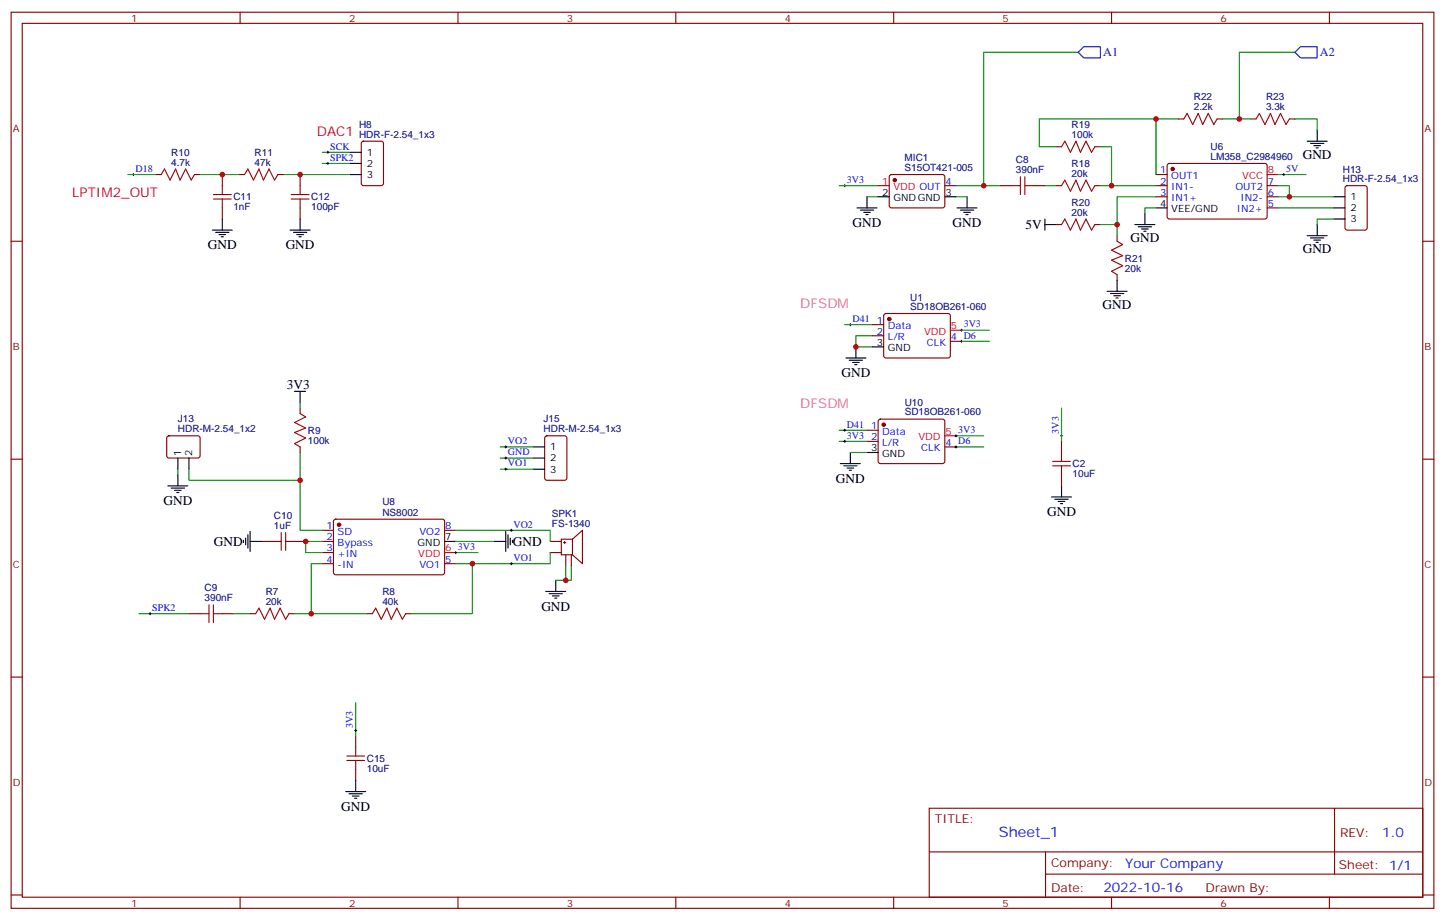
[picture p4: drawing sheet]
<svg xmlns="http://www.w3.org/2000/svg" width="459mm" height="292mm" viewBox="0 0 459 292" stroke-linecap="round" stroke-linejoin="round" font-family="sans-serif">
<g fill="none" stroke="#870000" stroke-width=".35">
<path d="M3.5 3.9h451.6v284.3h-451.6zM7.1 7.4h444.5v277.3h-444.5zM76.2 3.9v3.5M145.3 3.9v3.5M214.5 3.9v3.5M283.6 3.9v3.5M352.8 3.9v3.5M421.9 3.9v3.5M373.9 37.7h1.8M386.3 37.7h1.8M396.9 37.7h1.7M409.2 37.7h1.8"/>
<path d="M49.4 55.4h1.8M61.7 55.4h1.8M70.6 55.4v3.5M75.8 55.4h1.8M88.2 55.4h1.8M95.2 55.4v3.5M114.9 45l.5-.2h5.6l.7 .4v13l-.5 .7h-5.8l-.7-.4v-13zM282.5 55.6l.4-.2h16.5l.5 .7-.1 9.4-.6 .5-16.5-.1-.5-.6v-9.2zM299.9 58.9h3.5M317.5 58.9h3.5M328.1 58.9h3.5M335.1 58.9h1.8"/>
<path d="M335.1 46.6h1.8M347.5 58.9h1.7M347.5 46.6h1.7M366.9 58.9h3.5M366.9 55.4h3.5M370.7 52.1l.4-.2h30.6l.5 .7-.1 16.5-.6 .4-30.7-.1-.4-.6v-16.2zM402.2 58.9h3.5M427.1 59.1l.5-.2h5.6l.7 .4v13l-.4 .7h-5.9l-.7-.4v-13zM3.5 76.6h3.6M70.6 66v3.5M95.2 66v3.5M335.1 71.3h1.8"/>
<path d="M347.5 71.3h1.7M354.5 74.8v1.8M366.9 62.4h3.5M402.2 62.4h3.5M402.2 66h3.5M451.6 76.6h3.5M280.7 99.7l.5-.2h20l.4 .7v13l-.7 .4-20-.1-.4-.6v-12.7zM354.5 87.1v1.8M276.9 103h3.6M276.9 106.5h3.6M301.6 108.3h3.6M53.2 138.5l.4-.2h9.5l.4 .7-.1 5.9-.6 .4h-9.5l-.4-.7v-5.6z"/>
<path d="M95.2 129.5v1.7M173.1 138.5l.5-.2h5.6l.7 .4v13l-.4 .6-5.9 .1-.7-.5v-12.9zM275.2 136.5h3.5M278.9 133.2l.5-.2 20 .1 .5 .6-.1 13-.6 .4-20.1-.1-.4-.6v-12.7zM3.5 145.7h3.6M95.2 141.8v1.8M275.2 140.1h3.5M299.9 141.8h3.5M336.9 140.1v3.5M336.9 150.6v3.6M451.6 145.7h3.5M82.9 171.8h3.5"/>
<path d="M93.5 171.8h3.5M102.3 171.8h3.5M102.3 175.3h3.5M102.3 168.3h3.5M102.3 178.9h3.5M106.1 165l.4-.3 34.2 .1 .4 .7-.1 16.5-.6 .4-34.1-.1-.5-.6v-16.2zM141.1 168.3h3.5M141.1 178.9h3.5M174.6 171.8h3.6M174.6 175.3h3.6M178.9 172.2h.7M179.2 171.8v.7"/>
<path d="M179.6 176v3.6M181.3 176v3.6M181.7 171.1l3.2-2.8v10.6l-3.2-2.9M181.7 171.1v4.9M181.7 171.1h-3.5v4.9h3.5M60 194.7h3.5M70.6 194.7h3.5M79.4 194.7h1.7M91.7 194.7h1.8M116.4 194.7h1.8M128.8 194.7h1.7M3.5 214.8h3.6"/>
<path d="M451.6 214.8h3.5M112.9 233.5v3.6M112.9 244.1v3.5M294.9 256.5h156.7v28.2h-156.7zM423.5 256.5l.1 20.9M295 270.3h156.4M331.8 277.4h119.6M331.8 270.3v14.1M3.5 284h3.6M76.2 284.7v3.5M145.3 284.7v3.5M214.5 284.7v3.5"/>
<path d="M283.6 284.7v3.5M352.8 284.7v3.5M421.9 284.7v3.5M451.6 284h3.5"/>
</g>
<g fill="none" stroke="#000" stroke-width=".32">
<path d="M42 55.4h.7M42.3 55v.7M103.7 48.3h.7M103.7 51.9h.7M104.1 48v.7M104.1 51.5v.7M267.8 58.9h.7M268.1 58.6v.7M407.1 55.4h.7M407.5 55v.7M269.5 103h.7M269.9 102.7v.7"/>
<path d="M304.8 108.3h.7M304.8 104.8h.7M305.2 104.4v.7M305.2 107.9v.8M267.8 136.5h.7M268.1 136.2v.7M268.1 139.7v.7M303 138.3h.7M303.4 137.9v.7M336.5 138.3h.8M336.9 137.9v.7M160.2 145.3h.7"/>
<path d="M160.2 148.9h.7M160.2 141.8h.7M160.5 141.5v.7M160.5 145v.7M160.5 148.5v.7M267.8 140.1h.7M303 141.8h.7M303.4 141.5v.7M144.3 175.3h.7M144.6 175v.7M161.9 178.9h.7M161.9 168.3h.7"/>
<path d="M162.3 167.9v.7M162.3 178.5v.7M47.3 194.7h.7M47.6 194.4v.7M112.5 231.8h.7M112.9 231.4v.7"/>
</g>
<g fill="none" stroke="#008700" stroke-width=".35">
<path d="M342.2 16.6h-30v42.3M411 16.6h-17.7v21.1M366.9 37.7h7M388.1 37.7h8.8M411 37.7h7v3.6M40.6 55.4h8.8M63.5 55.4h12.3M90 55.4h21.1M102.3 48.3h8.8M102.3 51.9h8.8M266.3 58.9h12.4M303.4 58.9h14.1"/>
<path d="M331.6 58.9h3.5M335.1 46.6h-5.3v-8.9h37.1v17.7M349.2 46.6h3.6v12.3M349.2 58.9h17.7M405.7 58.9h3.5v3.5h-3.5M405.7 55.4h8.8M275.2 62.4h3.5M303.4 62.4h3.5M349.2 71.3h5.3v3.5M366.9 62.4h-12.4v8.9M366.9 66h-3.5v1.7M405.7 66h17.6"/>
<path d="M409.2 62.4h14.1M423.3 69.5h-5.3v1.8M268.1 103h8.8M276.9 106.5h-5.3v3.6h5.3M305.2 108.3h8.8M305.2 104.8h8.8M95.2 127.7v1.8M266.3 136.5h8.9M303.4 138.3h8.8M336.9 129.5v10.6M56.4 148.9v1.7M60 148.9v3.5h35.2"/>
<path d="M95.2 143.6v24.7h7.1M158.7 141.8h10.6M158.7 145.3h10.6M158.7 148.9h10.6M266.3 140.1h8.9M269.9 143.6h5.3M303.4 141.8h8.8M102.3 178.9h-3.5v15.8h17.6M102.3 171.8h-5.3v3.5h5.3M144.6 168.3h30v3.5M144.6 171.8h12.4M144.6 175.3h7.1"/>
<path d="M149.9 178.9v15.8h-19.4M174.6 175.3v3.6h-30M179.6 179.6v4.5h1.7v-4.5M44.1 194.7h15.9M74.1 194.7h5.3M93.5 194.7h5.3M176.4 184.1h3.2M112.9 223v10.5"/>
</g>
<g fill="none" stroke="#000" stroke-width=".35">
<path d="M111.1 55.4h3.6M111.1 48.3h3.6M111.1 51.9h3.6M414.9 44.8h6.3M415.9 45.5h4.3M417 46.2h2.1M417.7 46.9h.7M418 41.3v3.5M67.4 73h6.3M68.4 73.7h4.3M69.5 74.4h2.1M70.2 75.1h.7"/>
<path d="M70.6 69.5v3.5M92.1 73h6.3M93.1 73.7h4.3M94.2 74.4h2.1M94.9 75.1h.7M95.2 69.5v3.5M272 66h6.3M273 66.7h4.3M274.1 67.4h2.1M274.8 68.1h.7M275.2 62.4v3.6M278.7 62.4h3.5"/>
<path d="M299.9 62.4h3.5M303.7 66h6.4M304.8 66.7h4.2M305.9 67.4h2.1M306.6 68.1h.7M306.9 62.4v3.6M331.6 71.3h3.5M331.6 69.5v3.5M360.2 71.3h6.3M361.2 72h4.3M362.3 72.7h2.1M363 73.4h.7"/>
<path d="M363.4 67.7v3.6M366.9 66h3.5M414.9 74.8h6.3M415.9 75.5h4.3M417 76.2h2.1M417.7 76.9h.7M418 71.3v3.5M423.3 66h3.6M423.3 62.4h3.6M423.3 69.5h3.6M351.4 92.4h6.3M352.4 93.1h4.3"/>
<path d="M353.5 93.8h2.1M354.2 94.5h.7M354.5 88.9v3.5M268.5 113.6h6.3M269.5 114.3h4.3M270.6 115h2.1M271.3 115.7h.7M271.6 110.1v3.5M276.9 110.1h3.6M93.5 124.2h3.5M95.2 124.2v3.5M53.3 154.2h6.3"/>
<path d="M54.3 154.9h4.3M55.4 155.6h2.1M56.1 156.3h.7M56.4 145.3v3.6M56.4 150.6v3.6M60 145.3v3.6M169.3 148.9h3.6M169.3 141.8h3.6M169.3 145.3h3.6M266.7 147.1h6.3M267.8 147.8h4.2M268.8 148.5h2.1"/>
<path d="M269.5 149.2h.7M269.9 143.6v3.5M275.2 143.6h3.5M333.7 157.7h6.4M334.8 158.4h4.2M335.8 159.1h2.2M336.5 159.8h.8M336.9 154.2v3.5M77.3 171.4v.8M78 170.7v2.2M78.7 169.7v4.2M79.4 171.8h3.5"/>
<path d="M79.4 168.6v6.4M141.1 171.8h3.5M157 171.8h3.5M160.5 168.6v6.4M161.2 169.7v4.2M161.9 170.7v2.2M162.6 171.4v.8M173.2 187.7h6.4M174.3 188.4h4.2M175.3 189.1h2.1M176 189.8h.7M176.4 184.1v3.6"/>
<path d="M109.7 251.2h6.4M110.8 251.9h4.2M111.8 252.6h2.1M112.5 253.3h.7M112.9 247.6v3.6"/>
</g>
<g fill="#870000" stroke="#870000" stroke-width=".35">
<circle cx="282.2" cy="101.2" r=".53"/>
<circle cx="284" cy="57.1" r=".53"/>
<circle cx="107.6" cy="166.5" r=".53"/>
<circle cx="372.2" cy="53.6" r=".53"/>
<circle cx="280.5" cy="134.8" r=".53"/>
</g>
<path d="M278.7 58.9h3.5M402.2 55.4h3.5M301.6 104.8h3.6M299.9 138.3h3.5M141.1 175.3h3.5" fill="none" stroke="#f00" stroke-width=".35"/>
<g fill="none" stroke="#a10000" stroke-width=".35">
<path d="M375.7 37.7l1.1-1.7 1.7 3.5 1.8-3.5 1.4 3.5 1.8-3.5 1.7 3.5 1.1-1.8M398.6 37.7l1.1-1.7 1.8 3.5 1.7-3.5 1.4 3.5 1.8-3.5 1.8 3.5 1-1.8M51.2 55.4l1-1.8 1.8 3.6 1.7-3.6 1.4 3.6 1.8-3.6 1.8 3.6 1-1.8M70.6 58.9v2.8M77.6 55.4l1.1-1.8 1.7 3.6 1.8-3.6 1.4 3.6 1.8-3.6 1.7 3.6 1.1-1.8M95.2 58.9v2.8M321 58.9h2.8M323.8 56.1v5.6M325.3 58.9h2.8M325.3 56.1v5.6M336.9 58.9l1.1-1.7 1.7 3.5 1.8-3.5 1.4 3.5 1.8-3.5 1.7 3.5 1.1-1.8M336.9 46.6l1.1-1.8 1.7 3.5 1.8-3.5 1.4 3.5 1.8-3.5 1.7 3.5 1.1-1.7"/>
<path d="M67.7 63.1h5.7M67.7 61.7h5.7M70.6 63.1v2.9M92.4 63.1h5.7M92.4 61.7h5.7M95.2 63.1v2.9M336.9 71.3l1.1-1.8 1.7 3.5 1.8-3.5 1.4 3.5 1.8-3.5 1.7 3.5 1.1-1.7M354.5 76.6l1.8 1-3.5 1.8 3.5 1.7-3.5 1.4 3.5 1.8-3.5 1.8 1.7 1M95.2 131.2l1.8 1.1-3.5 1.8 3.5 1.7-3.5 1.4 3.5 1.8-3.5 1.8 1.7 1M334.1 147.8h5.6M334.1 146.4h5.6M336.9 143.6v2.8"/>
<path d="M336.9 147.8v2.8M86.4 171.8h2.9M89.3 169v5.6M90.7 169v5.6M90.7 171.8h2.8M63.5 194.7h2.8M66.3 191.9v5.7M67.7 194.7h2.9M67.7 191.9v5.7M81.1 194.7l1.1-1.7 1.8 3.5 1.7-3.5 1.4 3.5 1.8-3.5 1.8 3.5 1-1.8M118.2 194.7l1-1.7 1.8 3.5 1.8-3.5 1.4 3.5 1.7-3.5 1.8 3.5 1.1-1.8M110.1 239.9h5.6"/>
<path d="M112.9 237.1v2.8M110.1 241.3h5.6M112.9 241.3v2.8"/>
</g>
<path d="M342.2 16.6l1.8-1.8h5.2v3.5h-5.2zM412.7 14.8h5.3v3.5h-5.3l-1.7-1.7z" fill="none" stroke="#00f" stroke-width=".35"/>
<g fill="#c00">
<circle cx="179.6" cy="184.1" r=".88"/>
<circle cx="98.8" cy="194.7" r=".88"/>
<circle cx="97" cy="171.8" r=".88"/>
<circle cx="95.3" cy="152.4" r=".88"/>
<circle cx="70.6" cy="55.4" r=".88"/>
<circle cx="95.3" cy="55.4" r=".88"/>
<circle cx="149.9" cy="178.9" r=".88"/>
<circle cx="312.2" cy="58.9" r=".88"/>
<circle cx="352.8" cy="58.9" r=".88"/>
<circle cx="354.5" cy="71.3" r=".88"/>
<circle cx="366.9" cy="37.7" r=".88"/>
<circle cx="393.3" cy="37.7" r=".88"/>
<circle cx="409.2" cy="62.4" r=".88"/>
<circle cx="271.6" cy="110.1" r=".88"/>
</g>
<text font-size="4.6" fill="#00f" x="317" y="265.5">Sheet_1</text>
<g font-size="4.2" fill="#f00">
<text x="100.5" y="43">DAC1</text>
<text x="22.9" y="62.4">LPTIM2_OUT</text>
</g>
<g font-size="4.2">
<text x="413.5" y="50.4">GND</text>
<text x="270.6" y="72">GND</text>
<text x="302.3" y="72.1">GND</text>
<text x="325.5" y="72.7">5V</text>
<text x="358.8" y="76.9">GND</text>
<text x="66" y="79.1">GND</text>
<text x="90.7" y="79.1">GND</text>
<text x="413.5" y="80.4">GND</text>
<text x="350" y="98.1">GND</text>
<text x="267.1" y="119.7">GND</text>
<text x="91" y="123.5">3V3</text>
<text x="265.3" y="153.2">GND</text>
<text x="51.9" y="160.2">GND</text>
<text x="332.3" y="163.8">GND</text>
<text x="67.9" y="173.2">GND</text>
<text x="162.8" y="173.2">GND</text>
<text x="171.8" y="193.8">GND</text>
<text x="108.3" y="257.2">GND</text>
</g>
<g font-size="4.2" fill="#f0f">
<text x="254" y="97.7">DFSDM</text>
<text x="254" y="129.5">DFSDM</text>
</g>
<g font-size="4.2" fill="#00f">
<text x="438.7" y="265.7">1.0</text>
<text x="357.1" y="275.3">Your Company</text>
<text x="350.2" y="283.1">2022-10-16</text>
</g>
<g font-size="3.9" fill="#00f">
<text x="350.1" y="17.8">A1</text>
<text x="418.9" y="17.9">A2</text>
</g>
<g font-size="3.9" fill="#800">
<text x="296.7" y="261.1">TITLE:</text>
<text x="425.3" y="265.7">REV:</text>
<text x="333.6" y="275.3">Company:</text>
<text x="425" y="275.9">Sheet: 1/1</text>
<text x="333.6" y="282.9">Date:</text>
<text x="382.6" y="283">Drawn By:</text>
</g>
<g font-size="3.2" fill="#800">
<text x="41.6" y="6.9">1</text>
<text x="110.8" y="6.9">2</text>
<text x="179.9" y="6.9">3</text>
<text x="249.1" y="6.9">4</text>
<text x="318.2" y="6.9">5</text>
<text x="387.3" y="6.9">6</text>
<text x="4.1" y="42">A</text>
<text x="452.1" y="42">A</text>
<text x="4.1" y="111.1">B</text>
<text x="452.1" y="111.1">B</text>
<text x="4.1" y="180.3">C</text>
<text x="452.1" y="180.3">C</text>
<text x="4.1" y="249.4">D</text>
<text x="452.1" y="249.4">D</text>
<text x="41.6" y="287.7">1</text>
<text x="110.8" y="287.7">2</text>
<text x="179.9" y="287.7">3</text>
<text x="249.1" y="287.7">4</text>
<text x="318.2" y="287.7">5</text>
<text x="387.3" y="287.7">6</text>
</g>
<g font-size="3.2" fill="#000080">
<text x="378.9" y="34.9">2.2k</text>
<text x="378.9" y="31.8">R22</text>
<text x="401.8" y="34.9">3.3k</text>
<text x="401.8" y="31.8">R23</text>
<text x="114" y="40.6">H8</text>
<text x="340.1" y="40.6">R19</text>
<text x="114" y="43.7">HDR-F-2.54_1x3</text>
<text x="340.1" y="43.7">100k</text>
<text x="384.2" y="47.4">U6</text>
<text x="54.3" y="52.6">4.7k</text>
<text x="54.3" y="49.4">R10</text>
<text x="80.8" y="52.6">47k</text>
<text x="80.8" y="49.4">R11</text>
<text x="287.1" y="51">MIC1</text>
<text x="322.5" y="51.9">C8</text>
<text x="340.1" y="52.9">R18</text>
<text x="384.2" y="50.6">LM358_C2984960</text>
<text x="287.1" y="54.2">S15OT421-005</text>
<text x="322.4" y="55">390nF</text>
<text x="340.1" y="56.1">20k</text>
<text x="426.2" y="54.7">H13</text>
<text x="426.2" y="57.9">HDR-F-2.54_1x3</text>
<text x="74.1" y="63.6">C11</text>
<text x="98.8" y="63.6">C12</text>
<text x="340.1" y="65.3">R20</text>
<text x="74.1" y="66.8">1nF</text>
<text x="98.8" y="66.8">100pF</text>
<text x="340.1" y="68.4">20k</text>
<text x="357" y="83">R21</text>
<text x="357" y="86.2">20k</text>
<text x="288.9" y="95.4">U1</text>
<text x="288.9" y="98.3">SD18OB261-060</text>
<text x="287.2" y="131.8">SD18OB261-060</text>
<text x="287.2" y="128.9">U10</text>
<text x="56.5" y="137.2">HDR-M-2.54_1x2</text>
<text x="56.5" y="134.1">J13</text>
<text x="97.7" y="137.7">R9</text>
<text x="172.5" y="137.2">HDR-M-2.54_1x3</text>
<text x="172.5" y="134.1">J15</text>
<text x="97.7" y="140.8">100k</text>
<text x="340.4" y="148.2">C2</text>
<text x="340.4" y="151.5">10uF</text>
<text x="121.4" y="160.4">U8</text>
<text x="86.9" y="167.9">1uF</text>
<text x="86.9" y="164.8">C10</text>
<text x="121.4" y="163.6">NS8002</text>
<text x="175.2" y="167.2">FS-1340</text>
<text x="175.2" y="164">SPK1</text>
<text x="64.9" y="190.9">390nF</text>
<text x="64.9" y="187.7">C9</text>
<text x="84.3" y="191.9">20k</text>
<text x="84.3" y="188.7">R7</text>
<text x="121.4" y="191.9">40k</text>
<text x="121.4" y="188.7">R8</text>
<text x="116.4" y="244.9">10uF</text>
<text x="116.4" y="241.7">C15</text>
</g>
<g font-size="3.2" fill="#00f">
<text x="104.8" y="47.4">SCK</text>
<text x="104.8" y="51">SPK2</text>
<text x="43" y="54.5">D18</text>
<text x="268.8" y="58">3V3</text>
<text x="300" y="58.6">4</text>
<text x="368.2" y="55">1</text>
<text x="368.2" y="58.6">2</text>
<text x="371.7" y="56.8">OUT1</text>
<text x="402.3" y="58.6">7</text>
<text x="408.2" y="54.5">5V</text>
<text x="368.2" y="62.1">3</text>
<text x="371.7" y="60.3">IN1-</text>
<text x="371.7" y="63.9">IN1+</text>
<text x="392.1" y="60.3">OUT2</text>
<text x="393.7" y="63.9">IN2-</text>
<text x="402.3" y="65.6">5</text>
<text x="402.3" y="62.1">6</text>
<text x="392.5" y="67.4">IN2+</text>
<text x="270.6" y="102.1">D41</text>
<text x="278.3" y="102.7">1</text>
<text x="278.3" y="106.2">2</text>
<text x="281.8" y="104.4">Data</text>
<text x="281.8" y="107.9">L/R</text>
<text x="301.8" y="107.9">4 D6</text>
<text x="305.9" y="103.9">3V3</text>
<text x="294.1" y="109.7">CLK</text>
<text x="268.8" y="135.7">D41</text>
<text x="276.5" y="136.2">1</text>
<text x="280" y="137.9">Data</text>
<text x="304.1" y="137.4">3V3</text>
<text x="336" y="137.6" transform="rotate(-90 336 137.6)">3V3</text>
<text x="161.2" y="140.9">VO2</text>
<text x="268.8" y="139.2">3V3</text>
<text x="276.5" y="139.7">2</text>
<text x="280" y="141.5">L/R</text>
<text x="292.4" y="143.2">CLK</text>
<text x="300" y="141.5">4 D6</text>
<text x="161.2" y="144.5">GND</text>
<text x="161.2" y="148">VO1</text>
<text x="103.6" y="167.9">1</text>
<text x="141.3" y="167.9">8</text>
<text x="163" y="167.4">VO2</text>
<text x="103.6" y="171.4">2</text>
<text x="107.1" y="169.7">SD</text>
<text x="107.1" y="173.2">Bypass</text>
<text x="133.1" y="169.7">VO2</text>
<text x="103.6" y="175">3</text>
<text x="103.6" y="178.5">4</text>
<text x="107.1" y="176.7">+IN</text>
<text x="141.3" y="178.5">5</text>
<text x="145.3" y="174.4">3V3</text>
<text x="163" y="178">VO1</text>
<text x="107.1" y="180.3">-IN</text>
<text x="133.1" y="180.3">VO1</text>
<text x="48.3" y="193.9">SPK2</text>
<text x="112" y="231.1" transform="rotate(-90 112 231.1)">3V3</text>
</g>
<g font-size="3.2">
<text x="116.4" y="49.4">1</text>
<text x="116.4" y="52.9">2</text>
<text x="116.4" y="56.4">3</text>
<text x="280" y="62.1">2</text>
<text x="283.5" y="63.9">GNDGND</text>
<text x="300" y="62.1">3</text>
<text x="368.2" y="65.6">4</text>
<text x="428.6" y="63.5">1</text>
<text x="371.7" y="67.4">VEE/GND</text>
<text x="428.6" y="70.6">3</text>
<text x="428.6" y="67">2</text>
<text x="278.3" y="109.7">3</text>
<text x="281.8" y="111.5">GND</text>
<text x="174.6" y="142.9">1</text>
<text x="276.5" y="143.2">3</text>
<text x="57.5" y="144.6" transform="rotate(-90 57.5 144.6)">1</text>
<text x="61" y="144.6" transform="rotate(-90 61 144.6)">2</text>
<text x="174.6" y="149.9">3</text>
<text x="174.6" y="146.4">2</text>
<text x="280" y="145">GND</text>
<text x="132.5" y="173.2">GND</text>
<text x="141.3" y="171.4">7</text>
</g>
<g font-size="3.2" fill="#f00">
<text x="280" y="58.6">1</text>
<text x="394.3" y="56.8">VCC</text>
<text x="402.3" y="55">8</text>
<text x="283.5" y="60.3">VDD OUT</text>
<text x="293.3" y="106.2">VDD</text>
<text x="301.8" y="104.4">5</text>
<text x="300" y="137.9">5</text>
<text x="291.5" y="139.7">VDD</text>
<text x="132.7" y="176.7">VDD</text>
<text x="141.3" y="175">6</text>
</g>
</svg>
